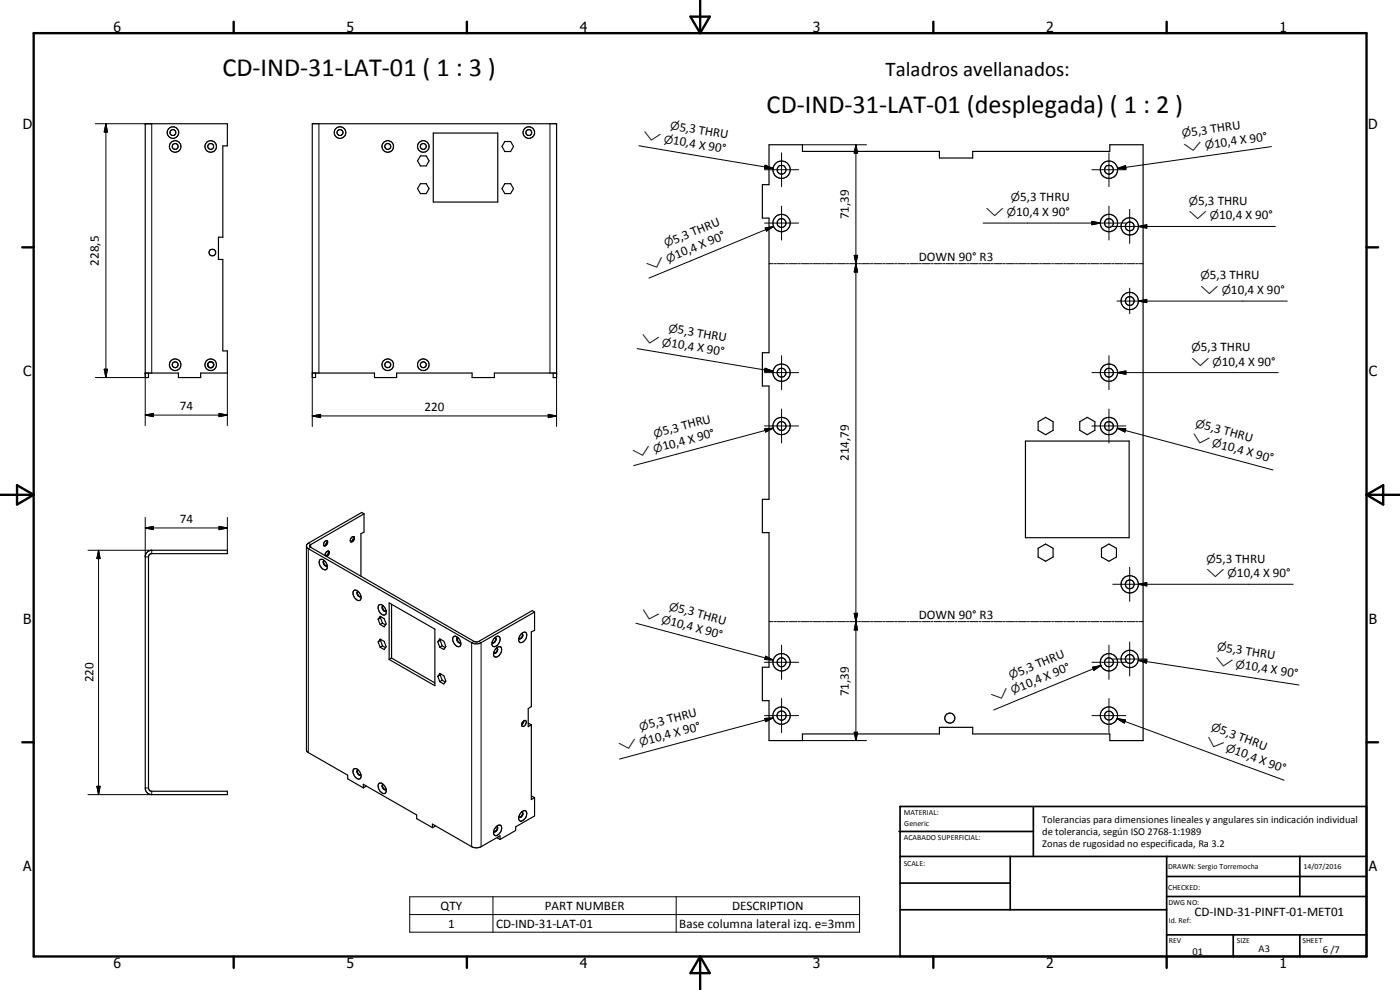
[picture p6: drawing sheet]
<svg xmlns="http://www.w3.org/2000/svg" width="420mm" height="297mm" viewBox="0 0 420 297" stroke-linecap="round" stroke-linejoin="round" font-family="sans-serif">
<g fill="none" stroke="#000" stroke-width=".35">
<path d="M130 39.9h19.4v20.7h-19.4zM126.2 46.8h1.7l.9 1.5-.9 1.5h-1.7l-.9-1.5zM126.2 55.1h1.7l.9 1.5-.9 1.5h-1.7l-.9-1.5zM151.5 55.1h1.7l.9 1.5-.9 1.5h-1.7l-.8-1.5zM151.5 42.5h1.7l.9 1.4-.9 1.6h-1.7l-.8-1.6zM230.8 43.4h10v2h41.1v2h10v-2h41.2v-2h10v178.8h-10v-2h-41.2v-2h-10v2h-41.1v2h-10v-12h-2v-10h2v-40.4h-2v-10h2v-34h-2v-10h2v-40.4h-2v-10h2zM43.6 111.9h9.9v1.4h6.7v-1.4h8v-6.6h-1.3v-27.4h-1.3v-6.7h1.3v-27.4h1.3v-6.7h-24.6v76.2h1v-1.4M62.4 109.2l.1 .7M62.5 109l-.2 .6 .5 .6M62.8 108.7a.88 .88 0 0 1 1.3 .7 .88 .88 0 0 1-1.3 .8M62.8 108.7l-.4 .3M63.4 108.6l-.6 .1"/>
<path d="M63.7 108.7l.2 .1M64 108.9a.92 .92 0 0 1-.1 1.1 .92 .92 0 0 1-1.1 .2M93.7 111.9h18.7v1.4h6.6v-1.4h22.7v1.4h6.7v-1.4h18.6M94.7 111.9v1.4h-1v-76.2h73.3v76.2h-1v-1.4M307.8 132.3h31.1v29h-31.1zM311.6 126.5l2.2-1.3 2.2 1.3v2.6l-2.2 1.3-2.2-1.3zM324.1 126.5l2.2-1.3 2.3 1.3v2.6l-2.3 1.3-2.2-1.3zM109.3 154.2v5.4l-1 .5v12.8M109.3 154.2l-16.1 9.2-.2 .2v.4l49.4 28.5 1.3-.1 16-9.2 .7 .4M109.3 154.2l-.7-.4-16.1 9.2-.5 .7v61.5l.5 .6 11.8 6.8v1.1l4.7 2.7M44 165.8l.6-.4 .9-.3h22.7v1h-22.8l-.5 .2-.3 .8 .1 69.8 .7 .5h22.8v1h-22.7l-.9-.2-.9-1.1-.1-70.3zM92 163.9l.5 .7 49.6 28.5 1.4 .1 .9-.4 16-9.2"/>
<path d="M96 168a1.74 1.74 0 0 1 2.2 1.8 .91 .91 0 0 1-.6 1.2 .91 .91 0 0 1-1.1-.7l-.7-1.3zM97.2 163.7h.2M97.2 168.3a1.06 1.06 0 0 0 .9 1.5M97.4 168.2a.88 .88 0 0 0-.3 1.1 .88 .88 0 0 0 1 .5M98.1 162.2l.1 .1M98.2 162.2a1.02 1.02 0 0 1-.9 1.5M98.2 162.2a1.02 1.02 0 0 0-.9 1.5M98.2 162.3l-.8 1.4M98.2 162.3a1.22 1.22 0 0 1-.8 1.4M98.2 169.7l-.1 .1M98.6 165.4l.1 .1M98.6 165.4a1.14 1.14 0 0 0-1 1.4"/>
<path d="M98.6 165.4a1.02 1.02 0 0 1-.6 1.5M98.7 165.5a1.17 1.17 0 0 1-.8 1.4zM106.1 161a.92 .92 0 0 1 .1 1.1 .92 .92 0 0 1-1 .4M106.1 161a1.05 1.05 0 0 0-.8 1.6M106.1 177.3a1.52 1.52 0 0 1 2.1 1.2l.2 1.1a.93 .93 0 0 1-.9 .6 .93 .93 0 0 1-.9-.6 2.02 2.02 0 0 1-.5-2.3zM106.1 161l.1 .1M106.2 161.1l-.8 1.5M106.2 161.1a1.25 1.25 0 0 1-.8 1.5M107.3 177.6a1.1 1.1 0 0 0 .9 1.4M107.3 177.5a.98 .98 0 0 0 0 1 .98 .98 0 0 0 .9 .5M107.3 177.5h.2M107.3 177.5h.1"/>
<path d="M108.3 178.9l-.1 .1M311.6 164.5l2.2-1.3 2.2 1.3v2.6l-2.2 1.3-2.2-1.3zM330.6 164.5l2.2-1.3 2.3 1.3v2.6l-2.3 1.3-2.2-1.3zM113.5 185.8l.6-.9 1.2 .7 .6 1.6-.6 .9-1.2-.7M113.5 185.8l.6 1.6M113.5 192.6l.6-.8 1.2 .6 .6 1.7-.6 .8-1.2-.7M113.5 192.6l.6 1.6M113.7 181.6a1.63 1.63 0 0 1 2.2 1.5v.8a.81 .81 0 0 1-.7 .7 .81 .81 0 0 1-.8-.5 2.28 2.28 0 0 1-.7-2.5zM114.2 185.4l-.7 .4M114.2 185.4l.6 1.6M114.2 192.2l-.7 .4M114.2 192.2l.6 1.6"/>
<path d="M114.4 185.1l-.2 .3M114.4 191.9l-.2 .3M114.8 187l-.7 .4M114.8 187l.9 .5M114.8 193.8l-.7 .4M114.8 193.8l.9 .5M114.9 181.8a.97 .97 0 0 0-.1 1.1 .97 .97 0 0 0 1 .4M114.9 181.8h.2M114.9 181.8a1.14 1.14 0 0 0 .9 1.5M115.9 183.3h-.1M116.8 180.9l13.7 7.9v16.9l-13.7-7.8zM117.5 197.4l13 7.5"/>
<path d="M117.5 197.4l-.7 .5M117.5 181.3v16.1M131.4 192.6l.6-.9 1.2 .7 .6 1.6-.6 .9-1.2-.7M131.4 192.6l.6 1.6M132.1 192.2l-.7 .4M132.1 192.2l.6 1.6M132.3 191.9l-.2 .3M132.7 193.8l-.7 .4M132.7 193.8l.9 .5M136 191.1a1.34 1.34 0 0 1 2 .9 1.21 1.21 0 0 1-.4 2.1 2.25 2.25 0 0 1-1.6-3zM137.2 191.4a1.01 1.01 0 0 0 1 1.4M137.2 191.4a1.1 1.1 0 0 0 1 1.4"/>
<path d="M137.4 191.3l-.2 .1M138.2 192.7v.1M147.7 192.7l.1 .1M148.2 195.9v.1M148.3 191.5a.91 .91 0 0 1 .9-.6 .91 .91 0 0 1 .9 .6 2.02 2.02 0 0 1-2.1 2.4 1.74 1.74 0 0 1 .3-2.4zM148.5 191.3h.2M148.7 191.3a.96 .96 0 0 1 0 1.1 .96 .96 0 0 1-.9 .4M148.7 191.3a1.07 1.07 0 0 1-.9 1.5M149 194.4l.3 .1M149 194.4a.83 .83 0 0 1 1-.4 .83 .83 0 0 1 .6 .9 2.03 2.03 0 0 1-2.2 2.2 2.01 2.01 0 0 1 .6-2.7zM149.2 194.6a1.09 1.09 0 0 1-1 1.4M149.3 194.5a1 1 0 0 1-1.1 1.5"/>
<path d="M155.7 191.5l.1 .1M156.3 190.3a.91 .91 0 0 1 1-.7 .91 .91 0 0 1 .8 .9 2.03 2.03 0 0 1-2.1 2.2l-.4-.5v-.5zM156.5 190.1h.2M156.7 190.1a.95 .95 0 0 1 0 1.1 .95 .95 0 0 1-.9 .4M156.7 190.1a1.07 1.07 0 0 1-.9 1.5M160.4 183.6v5.5l-.9 .5v22.4l-1 .6v5.4l1-.5M131.4 202.9l.6-.8 1.2 .7 .6 1.5-.6 .9-1.2-.7M131.4 202.9l.6 1.6M132.1 202.5l-.7 .4M132.1 202.5l.6 1.6M132.3 202.2l-.2 .3M132.7 204.1l-.7 .4"/>
<path d="M132.7 204.1l.9 .5M156.8 216.6l.8-.4a1.1 1.1 0 0 1 .1 1.1 1.1 1.1 0 0 1-1 .6l-.2-.6zM157.3 216.3l-.8 1.2M158.5 217.2l.3-.1 .7 .4M159.5 217.5v22.4l.9-.5M106.1 230.8a1.59 1.59 0 0 1 2.2 1.5l.1 .8a.93 .93 0 0 1-.9 .7 .93 .93 0 0 1-.9-.7 2.11 2.11 0 0 1-.5-2.3zM107.3 231.1a1.02 1.02 0 0 0 .8 1.5M107.3 231.1v.2a1.14 1.14 0 0 0 .8 1.3M107.5 231l-.2 .1M108.3 232.5l-.2 .1M109 236.4v-1.1l16 9.2v1.1l4.8 2.7M109.8 235.7v.3l-.8 .4"/>
<path d="M113.7 235.2a1.34 1.34 0 0 1 1.9 .9 1.21 1.21 0 0 1-.4 2 2.3 2.3 0 0 1-1.5-2.9zM114.9 235.4h.2M114.9 235.4a.97 .97 0 0 0-.1 1 .97 .97 0 0 0 1 .5M114.9 235.4a1.13 1.13 0 0 0 .9 1.5M115.9 236.8l-.1 .1M159.5 239.1l.2-.2 .7 .5M160.4 239.4v5.4l-5.6 3.3v1.1l-4.7 2.7M129.8 248.3v-1l11.8 6.7a3.1 3.1 0 0 0 2.8 0l5.7-3.2v1.1M130.5 247.6v.3l-.7 .4M148.2 249.4v.1M149 248a.88 .88 0 0 1 .2 1 .88 .88 0 0 1-1 .5M149 247.9l1.1-.3a1.82 1.82 0 0 1-.4 2.7 .9 .9 0 0 1-1.3 .3 .9 .9 0 0 1-.2-1.3z"/>
<path d="M149.1 248a1.06 1.06 0 0 1-.9 1.5M149.3 251.2v.3l.8 .4M156.5 243.6h.2M156.5 243.6a.9 .9 0 0 1 1.3-.3 .9 .9 0 0 1 .2 1.3 1.83 1.83 0 0 1-2 1.7 1.82 1.82 0 0 1 .5-2.7zM156.7 243.6a1.05 1.05 0 0 1-.9 1.6l-.1-.1M156.7 243.6a.98 .98 0 0 1 .1 1.1 .98 .98 0 0 1-1 .5"/>
<circle cx="51.9" cy="39.8" r=".89"/>
<circle cx="51.9" cy="39.8" r="1.73"/>
<circle cx="102" cy="39.8" r="1.75"/>
<circle cx="102" cy="39.8" r=".89"/>
<circle cx="158.7" cy="39.8" r=".88"/>
<circle cx="158.7" cy="39.8" r="1.73"/>
<circle cx="52.6" cy="43.9" r=".88"/>
<circle cx="52.6" cy="44" r="1.73"/>
<circle cx="63.2" cy="43.9" r=".88"/>
<circle cx="63.2" cy="44" r="1.73"/>
<circle cx="116.4" cy="43.9" r=".9"/>
<circle cx="116.4" cy="43.9" r="1.75"/>
<circle cx="127" cy="43.9" r=".9"/>
<circle cx="127.1" cy="43.9" r="1.75"/>
<circle cx="234.5" cy="50.9" r="1.32"/>
<circle cx="234.6" cy="50.9" r="2.6"/>
<circle cx="332.8" cy="50.9" r="1.35"/>
<circle cx="332.8" cy="50.9" r="2.61"/>
<circle cx="63.7" cy="75.8" r="1.01"/>
<circle cx="234.5" cy="66.9" r="1.33"/>
<circle cx="234.6" cy="66.9" r="2.6"/>
<circle cx="332.8" cy="66.9" r="1.33"/>
<circle cx="332.8" cy="66.9" r="2.61"/>
<circle cx="339" cy="67.9" r="2.6"/>
<circle cx="339.1" cy="67.9" r="1.32"/>
<circle cx="339.1" cy="90.3" r="1.33"/>
<circle cx="339.1" cy="90.3" r="2.59"/>
<circle cx="52.6" cy="109.4" r=".88"/>
<circle cx="52.6" cy="109.4" r="1.74"/>
<circle cx="63.2" cy="109.4" r="1.74"/>
<circle cx="116.4" cy="109.4" r=".89"/>
<circle cx="116.4" cy="109.4" r="1.75"/>
<circle cx="127" cy="109.4" r=".89"/>
<circle cx="127" cy="109.4" r="1.75"/>
<circle cx="234.5" cy="111.8" r="1.33"/>
<circle cx="234.6" cy="111.8" r="2.59"/>
<circle cx="332.8" cy="111.8" r="1.33"/>
<circle cx="332.8" cy="111.8" r="2.6"/>
<circle cx="234.5" cy="127.8" r="2.61"/>
<circle cx="234.5" cy="127.8" r="1.33"/>
<circle cx="332.8" cy="127.8" r="2.61"/>
<circle cx="332.8" cy="127.8" r="1.33"/>
<circle cx="339.1" cy="175.3" r="2.61"/>
<circle cx="339.1" cy="175.3" r="1.34"/>
<circle cx="234.6" cy="198.7" r="1.33"/>
<circle cx="234.6" cy="198.7" r="2.59"/>
<circle cx="332.8" cy="198.7" r="1.34"/>
<circle cx="332.8" cy="198.7" r="2.61"/>
<circle cx="339.1" cy="197.7" r="1.33"/>
<circle cx="339.1" cy="197.7" r="2.6"/>
<circle cx="234.6" cy="214.7" r="2.6"/>
<circle cx="234.6" cy="214.7" r="1.36"/>
<circle cx="285.1" cy="215.5" r="1.5"/>
<circle cx="332.8" cy="214.7" r="1.33"/>
<circle cx="332.8" cy="214.7" r="2.61"/>
</g>
<g fill="#000">
<circle cx="43.6" cy="37.1" r=".18"/>
<circle cx="167" cy="37.1" r=".18"/>
<circle cx="43.6" cy="111.9" r=".18"/>
<circle cx="167" cy="111.9" r=".18"/>
</g>
<g fill="none" stroke="#000" stroke-width=".3">
<path d="M28.6 37.1h16.9v74.8M31.8 37.1l.4 2.5h-.9zM31.8 37.1v76.2M95.7 37.1v74.8M165 37.1v74.8M191.7 43.7l40.3 6.8M229.4 50.9h10.3M229.6 49.6l2.4 .9-2.6 .1zM234.6 45.8v10.2M240.8 43.4h19.2M256.9 43.4l.5 2.5h-1zM256.9 43.4v178.8"/>
<path d="M327.7 50.9h10.2M332.8 45.8v10.2M335.4 50.5l2.4-.8 .1 1zM381.6 44l-46.2 6.5M229.4 66.9h10.3M229.6 68.4l2.6-.5-2.2 1.4zM230.8 79.1h1.2M232.2 67.9l-37.4 15.5M232.3 79.1h.6M233.2 79.1h2.4M234.6 61.8v10.2M235.9 79.1h.6"/>
<path d="M236.8 79.1h2.5M239.6 79.1h.6M240.5 79.1h2.4M243.2 79.1h.6M244.1 79.1h2.4M246.8 79.1h.6M247.7 79.1h2.4M250.4 79.1h.6M251.3 79.1h2.4M254 79.1h.7M255 79.1h2.4M256.4 76.6h1l-.5 2.5z"/>
<path d="M256.4 76.6l1 5h-1l1-5zM256.9 79.1l.5 2.5h-1zM257.7 79.1h.6M258.6 79.1h2.4M261.3 79.1h.6M262.2 79.1h2.4M264.9 79.1h.6M265.8 79.1h2.4M268.5 79.1h.6M269.4 79.1h2.5M272.1 79.1h.6M273.1 79.1h2.4"/>
<path d="M275.7 79.1h.7M276.7 79.1h2.4M279.4 79.1h.6M280.3 79.1h2.4M283 79.1h.6M283.9 79.1h2.4M286.6 79.1h.6M287.6 79.1h2.4M290.3 79.1h.6M291.2 79.1h2.4M293.9 79.1h.6M294.8 79.1h2.4"/>
<path d="M295.1 66.9h42.8M297.5 79.1h.6M298.4 79.1h2.4M301.1 79.1h.6M302 79.1h2.4M304.7 79.1h.6M305.6 79.1h2.4M308.3 79.1h.6M309.3 79.1h2.4M312 79.1h.6M312.9 79.1h2.4M315.6 79.1h.6"/>
<path d="M316.5 79.1h2.4M319.2 79.1h.6M320.1 79.1h2.4M322.9 79.1h.5M323.8 79.1h2.4M326.5 79.1h.6M327.4 79.1h2.4M327.7 66.4l2.5 .5-2.5 .5zM330.1 79.1h.6M331 79.1h2.4M332.8 61.8v10.2M333.7 79.1h.6"/>
<path d="M334 67.9h48.8M334.6 79.1h2.4M337.3 79.1h.6M338.2 79.1h2.4M339 62.8v10.2M340.9 79.1h.6M341.7 67.9l2.5-.5v1.1zM341.8 79.1h1.3M335.2 90.3h51.1M339 86.5v7.6M341.7 90.3l2.5-.5v1zM28.6 113.3h15"/>
<path d="M31.3 110.8h.9l-.4 2.5zM43.6 111.9v15.8M68.2 111.9v15.8M93.7 111.9v16.1M167 111.9v16.1M191.2 104.6l40.8 6.8M229.4 111.8h10.3M229.6 110.5l2.4 .9-2.6 .1zM234.6 106.7v10.2M327.7 111.8h55.9M332.8 106.7v10.2M335.4 111.8l2.5-.5v1z"/>
<path d="M43.6 124.5l2.4-.5v1zM43.6 124.5h24.6M65.7 124l2.5 .5-2.5 .5zM93.7 124.8l2.5-.5v1zM93.7 124.8h73.3M164.5 124.3l2.5 .5-2.5 .5zM229.4 127.8h10.3M229.5 128.7l2.6-.2-2.3 1.1zM232.1 128.5l-42 11.2M234.6 122.7v10.2M327.7 127.8h10.2M332.8 122.7v10.2"/>
<path d="M335.3 128.5l2.6 .2-.3 .9zM335.3 128.5l46.7 12.5M43.6 158.4l2.4-.5v1zM43.6 155.2v11.9h1M43.6 158.4h24.6M65.7 157.9l2.5 .5-2.5 .5zM68.2 155.2v9.9M26.4 165.1h19.1v1M29.6 165.1l.4 2.5h-.9zM29.6 165.1v73.3M92.5 163l.7 .4v.8l-.7 .4v61.2M334 175.3h54.1"/>
<path d="M339 170.2v10.2M341.7 175.3l2.5-.5v1zM142.3 192.4l-.7 .4v61.2M143.7 192.4l.7 .4v61.2M190.8 187l41.3 11M229.4 198.7h10.3M229.8 196.9l2.3 1.1-2.6-.1zM230.8 186.5h1.2M232.3 186.5h.6M233.2 186.5h2.4M234.6 193.6v10.2M235.9 186.5h.6"/>
<path d="M236.8 186.5h2.5M239.6 186.5h.6M240.5 186.5h2.4M243.2 186.5h.6M244.1 186.5h2.4M246.8 186.5h.6M247.7 186.5h2.4M250.4 186.5h.6M251.3 186.5h2.4M254 186.5h.7M255 186.5h2.4M256.4 184h1l-.5 2.5z"/>
<path d="M256.4 184l1 5h-1l1-5zM256.9 186.5l.5 2.5h-1zM257.7 186.5h.6M258.6 186.5h2.4M261.3 186.5h.6M262.2 186.5h2.4M264.9 186.5h.6M265.8 186.5h2.4M268.5 186.5h.6M269.4 186.5h2.5M272.1 186.5h.6M273.1 186.5h2.4"/>
<path d="M275.7 186.5h.7M276.7 186.5h2.4M279.4 186.5h.6M280.3 186.5h2.4M283 186.5h.6M283.9 186.5h2.4M286.6 186.5h.6M287.6 186.5h2.4M290.3 186.5h.6M291.2 186.5h2.4M293.9 186.5h.6M294.8 186.5h2.4"/>
<path d="M297.5 186.5h.6M298.4 186.5h2.4M301.1 186.5h.6M302 186.5h2.4M304.7 186.5h.6M305.6 186.5h2.4M308.3 186.5h.6M309.3 186.5h2.4M312 186.5h.6M312.9 186.5h2.4M315.6 186.5h.6M316.5 186.5h2.4"/>
<path d="M319.2 186.5h.6M320.1 186.5h2.4M322.9 186.5h.5M323.8 186.5h2.4M326.5 186.5h.6M327.4 186.5h2.4M327.7 198.7h10.2M330.1 186.5h.6M330.4 199.7l-32.2 13.3M331 186.5h2.4M332.8 193.6v10.2M333.7 186.5h.6"/>
<path d="M334 197.7h10.2M334.6 186.5h2.4M337.3 186.5h.6M338.2 186.5h2.4M339 192.6v10.2M340.9 186.5h.6M341.6 198.1l2.6-.1-.2 1zM341.6 198.1l48.2 7.4M341.8 186.5h1.3M229.4 214.7h10.3M229.5 215.6l2.6-.2-2.3 1.1zM232.1 215.4l-46.2 12.4"/>
<path d="M234.6 209.6v10.2M256.4 219.7h1l-.5 2.5zM327.7 214.7h10.2M327.9 200.2l2.5-.5-2.1 1.4zM332.8 209.6v10.2M335.2 215.6l2.6 .4-.4 1zM335.2 215.6l50.2 18.5M29.1 235.9h.9l-.4 2.5zM43.6 236.4h1M45.5 237.4v1h-19.1M240.8 222.2h19.2M123 269.1h135v10.6h-135z"/>
<path d="M123 274.4h135M147.9 269.1v10.6M202.9 269.1v10.6"/>
</g>
<g fill="none" stroke="#000" stroke-width=".71">
<path d="M10.1 9.9h400v277.1h-400zM70.1 6.5v3.4M140.1 6.5v3.4M207.2 5h5.8l-2.9 4.9zM210.1 0v9.9M280.1 6.5v3.4M350.1 6.5v3.4M6.7 74.2h3.4M410.1 74.2h3.5M.1 148.5h10M5.1 145.6l5 2.9-5 2.9zM410.1 148.5h10"/>
<path d="M410.1 148.5l5-2.9v5.8zM6.7 222.7h3.4M410.1 222.7h3.5M70.1 287v3.4M140.1 287v3.4M210.1 287v10M210.1 287l2.9 5h-5.8zM280.1 287v3.4M350.1 287v3.4"/>
</g>
<g fill="none" stroke="#000" stroke-width=".51">
<path d="M269.8 249.5h40.3M270.1 242h140v45h-140zM270.1 257h140M303.2 257v16M310.1 242v15M350.1 257v30M390.1 257v12M270.1 265h33.1M270.1 273h80M350.1 269h60M350.1 263h60M350.1 280.5h60"/>
<path d="M370.1 280.5v6.5M390.1 280.5v6.5"/>
</g>
<g fill="#000">
<path d="M31.8 37.1l.4 2.5h-.9zM229.6 49.6l2.4 .9-2.6 .1zM256.9 43.4l.5 2.5h-1zM335.4 50.5l2.4-.8 .1 1zM229.6 68.4l2.6-.5-2.2 1.4zM256.4 76.6h1l-.5 2.5zM327.7 66.4l2.5 .5-2.5 .5zM341.7 67.9l2.5-.5v1.1zM256.9 79.1l.5 2.5h-1zM341.7 90.3l2.5-.5v1zM31.3 110.8h.9l-.4 2.5zM229.6 110.5l2.4 .9-2.6 .1z"/>
<path d="M335.4 111.8l2.5-.5v1zM43.6 124.5l2.4-.5v1zM65.7 124l2.5 .5-2.5 .5zM93.7 124.8l2.5-.5v1zM164.5 124.3l2.5 .5-2.5 .5zM229.5 128.7l2.6-.2-2.3 1.1zM335.3 128.5l2.6 .2-.3 .9zM43.6 158.4l2.4-.5v1zM65.7 157.9l2.5 .5-2.5 .5zM29.6 165.1l.4 2.5h-.9zM341.7 175.3l2.5-.5v1zM229.8 196.9l2.3 1.1-2.6-.1z"/>
<path d="M256.4 184h1l-.5 2.5zM256.9 186.5l.5 2.5h-1zM341.6 198.1l2.6-.1-.2 1zM229.5 215.6l2.6-.2-2.3 1.1zM256.4 219.7h1l-.5 2.5zM327.9 200.2l2.5-.5-2.1 1.4zM335.2 215.6l2.6 .4-.4 1zM29.1 235.9h.9l-.4 2.5z"/>
</g>
<g font-size="7.9">
<text x="66.7" y="22.9">CD-IND-31-LAT-01 ( 1 : 3 )</text>
<text x="230.1" y="33.8">CD-IND-31-LAT-01 (desplegada) ( 1 : 2 )</text>
</g>
<text font-size="6.3" x="265.8" y="22.9">Taladros avellanados:</text>
<g font-size="4.2">
<text x="34" y="9.6">6</text>
<text x="104" y="9.6">5</text>
<text x="174" y="9.6">4</text>
<text x="244" y="9.6">3</text>
<text x="314" y="9.6">2</text>
<text x="384" y="9.6">1</text>
<text x="6.8" y="38.7">D</text>
<text x="410.6" y="38.7">D</text>
<text x="7" y="112.9">C</text>
<text x="410.8" y="112.9">C</text>
<text x="7" y="187.1">B</text>
<text x="410.8" y="187.1">B</text>
<text x="7" y="261.4">A</text>
<text x="410.8" y="261.4">A</text>
<text x="34" y="290.4">6</text>
<text x="104" y="290.4">5</text>
<text x="174" y="290.4">4</text>
<text x="244" y="290.4">3</text>
<text x="314" y="290.4">2</text>
<text x="384" y="290.4">1</text>
</g>
<g font-size="3.9">
<text x="203.8" y="39.2" transform="rotate(9 203.8 39.2)">5,3 THRU</text>
<text x="357.7" y="40.9" transform="rotate(-8 357.7 40.9)">5,3 THRU</text>
<text x="201.8" y="43.3" transform="rotate(9 201.8 43.3)">10,4 X 90°</text>
<text x="364.6" y="44.3" transform="rotate(-8 364.6 44.3)">10,4 X 90°</text>
<text x="254.8" y="65.8" transform="rotate(-90 254.8 65.8)">71,39</text>
<text x="305" y="64.8">10,4 X 90°</text>
<text x="306.2" y="60.4">5,3 THRU</text>
<text x="359.6" y="61.4">5,3 THRU</text>
<text x="365.9" y="65.8">10,4 X 90°</text>
<text x="202.6" y="73.2" transform="rotate(-22 202.6 73.2)">5,3 THRU</text>
<text x="203.1" y="77.7" transform="rotate(-22 203.1 77.7)">10,4 X 90°</text>
<text x="29.7" y="79.7" transform="rotate(-90 29.7 79.7)">228,5</text>
<text x="275.8" y="78.4">DOWN 90° R3</text>
<text x="363.1" y="83.8">5,3 THRU</text>
<text x="369.4" y="88.2">10,4 X 90°</text>
<text x="203.3" y="100" transform="rotate(9 203.3 100)">5,3 THRU</text>
<text x="201.4" y="104.1" transform="rotate(9 201.4 104.1)">10,4 X 90°</text>
<text x="360.4" y="105.3">5,3 THRU</text>
<text x="366.7" y="109.7">10,4 X 90°</text>
<text x="53.9" y="123.1">74</text>
<text x="127.4" y="123.3">220</text>
<text x="199.2" y="130.6" transform="rotate(-15 199.2 130.6)">5,3 THRU</text>
<text x="361.3" y="128.7" transform="rotate(15 361.3 128.7)">5,3 THRU</text>
<text x="199.2" y="135.1" transform="rotate(-15 199.2 135.1)">10,4 X 90°</text>
<text x="366.3" y="134.6" transform="rotate(15 366.3 134.6)">10,4 X 90°</text>
<text x="254.8" y="138.3" transform="rotate(-90 254.8 138.3)">214,79</text>
<text x="53.9" y="156.9">74</text>
<text x="364.9" y="168.8">5,3 THRU</text>
<text x="371.2" y="173.2">10,4 X 90°</text>
<text x="203.3" y="183.6" transform="rotate(15 203.3 183.6)">5,3 THRU</text>
<text x="275.8" y="185.7">DOWN 90° R3</text>
<text x="201" y="187.5" transform="rotate(15 201 187.5)">10,4 X 90°</text>
<text x="367.9" y="195.6" transform="rotate(9 367.9 195.6)">5,3 THRU</text>
<text x="306" y="202.7" transform="rotate(-22 306 202.7)">5,3 THRU</text>
<text x="373.5" y="200.8" transform="rotate(9 373.5 200.8)">10,4 X 90°</text>
<text x="28.1" y="204.8" transform="rotate(-90 28.1 204.8)">220</text>
<text x="254.8" y="208.8" transform="rotate(-90 254.8 208.8)">71,39</text>
<text x="306.6" y="207.3" transform="rotate(-22 306.6 207.3)">10,4 X 90°</text>
<text x="195" y="218.6" transform="rotate(-15 195 218.6)">5,3 THRU</text>
<text x="365.9" y="220" transform="rotate(20 365.9 220)">5,3 THRU</text>
<text x="194.9" y="223.1" transform="rotate(-15 194.9 223.1)">10,4 X 90°</text>
<text x="370.3" y="226.3" transform="rotate(20 370.3 226.3)">10,4 X 90°</text>
<text x="132.2" y="273">QTY</text>
<text x="163.5" y="273">PART NUMBER</text>
<text x="219.7" y="273">DESCRIPTION</text>
<text x="358.5" y="275">CD-IND-31-PINFT-01-MET01</text>
<text x="134.5" y="278.3">1</text>
<text x="148.9" y="278.3">CD-IND-31-LAT-01</text>
<text x="203.9" y="278.4">Base columna lateral izq. e=3mm</text>
</g>
<g font-size="3.3">
<text x="192.9" y="41.8" transform="rotate(9 192.9 41.8)">w</text>
<text x="201" y="38.7" transform="rotate(9 201 38.7)">n</text>
<text x="354.9" y="41.2" transform="rotate(-8 354.9 41.2)">n</text>
<text x="199.1" y="42.8" transform="rotate(9 199.1 42.8)">n</text>
<text x="355.5" y="45.6" transform="rotate(-8 355.5 45.6)">w</text>
<text x="361.8" y="44.7" transform="rotate(-8 361.8 44.7)">n</text>
<text x="295.9" y="64.8">w n</text>
<text x="303.3" y="60.4">n</text>
<text x="356.8" y="61.4">n</text>
<text x="356.8" y="65.8">w n</text>
<text x="200" y="74.3" transform="rotate(-22 200 74.3)">n</text>
<text x="194.7" y="81.2" transform="rotate(-22 194.7 81.2)">w</text>
<text x="200.5" y="78.8" transform="rotate(-22 200.5 78.8)">n</text>
<text x="360.3" y="83.8">n</text>
<text x="360.3" y="88.2">w n</text>
<text x="200.5" y="99.6" transform="rotate(9 200.5 99.6)">n</text>
<text x="192.4" y="102.7" transform="rotate(9 192.4 102.7)">w</text>
<text x="198.6" y="103.7" transform="rotate(9 198.6 103.7)">n</text>
<text x="357.6" y="105.3">n</text>
<text x="357.6" y="109.7">w n</text>
<text x="196.5" y="131.3" transform="rotate(-15 196.5 131.3)">n</text>
<text x="358.6" y="128" transform="rotate(15 358.6 128)">n</text>
<text x="190.4" y="137.5" transform="rotate(-15 190.4 137.5)">w</text>
<text x="196.5" y="135.8" transform="rotate(-15 196.5 135.8)">n</text>
<text x="357.5" y="132.2" transform="rotate(15 357.5 132.2)">w</text>
<text x="363.6" y="133.9" transform="rotate(15 363.6 133.9)">n</text>
<text x="362.1" y="168.8">n</text>
<text x="362.1" y="173.2">w n</text>
<text x="192.2" y="185.1" transform="rotate(15 192.2 185.1)">w</text>
<text x="200.6" y="182.9" transform="rotate(15 200.6 182.9)">n</text>
<text x="198.3" y="186.8" transform="rotate(15 198.3 186.8)">n</text>
<text x="365.2" y="195.1" transform="rotate(9 365.2 195.1)">n</text>
<text x="303.4" y="203.8" transform="rotate(-22 303.4 203.8)">n</text>
<text x="364.5" y="199.4" transform="rotate(9 364.5 199.4)">w</text>
<text x="370.7" y="200.4" transform="rotate(9 370.7 200.4)">n</text>
<text x="304" y="208.3" transform="rotate(-22 304 208.3)">n</text>
<text x="298.1" y="210.7" transform="rotate(-22 298.1 210.7)">w</text>
<text x="192.3" y="219.3" transform="rotate(-15 192.3 219.3)">n</text>
<text x="363.3" y="219" transform="rotate(20 363.3 219)">n</text>
<text x="186.1" y="225.5" transform="rotate(-15 186.1 225.5)">w</text>
<text x="192.2" y="223.8" transform="rotate(-15 192.2 223.8)">n</text>
<text x="361.7" y="223.1" transform="rotate(20 361.7 223.1)">w</text>
<text x="367.7" y="225.3" transform="rotate(20 367.7 225.3)">n</text>
</g>
<g font-size="3.1">
<text x="312.7" y="246.8">Tolerancias para dimensiones lineales y angulares sin indicación individual</text>
<text x="312.7" y="250.4">de tolerancia, según ISO 2768-1:1989</text>
<text x="312.7" y="254">Zonas de rugosidad no especificada, Ra 3.2</text>
<text x="357.9" y="286.4">01</text>
<text x="377.7" y="285.6">A3</text>
<text x="397" y="285.9">6 /7</text>
</g>
<g font-size="2.4">
<text x="271.2" y="244.4">MATERIAL:</text>
<text x="271.3" y="252">ACABADO SUPERFICIAL:</text>
<text x="271.4" y="247.9">Generic</text>
<text x="271.2" y="259.7">SCALE:</text>
<text x="350.6" y="260.8">DRAWN: Sergio Torremocha</text>
<text x="391.2" y="260.6">14/07/2016</text>
<text x="350.6" y="267">CHECKED:</text>
<text x="350.6" y="271.4">DWG NO:</text>
<text x="350.8" y="276.9">Id. Ref:</text>
<text x="350.8" y="282.8">REV</text>
<text x="371.2" y="282.9">SIZE</text>
<text x="390.9" y="282.9">SHEET</text>
</g>
</svg>
